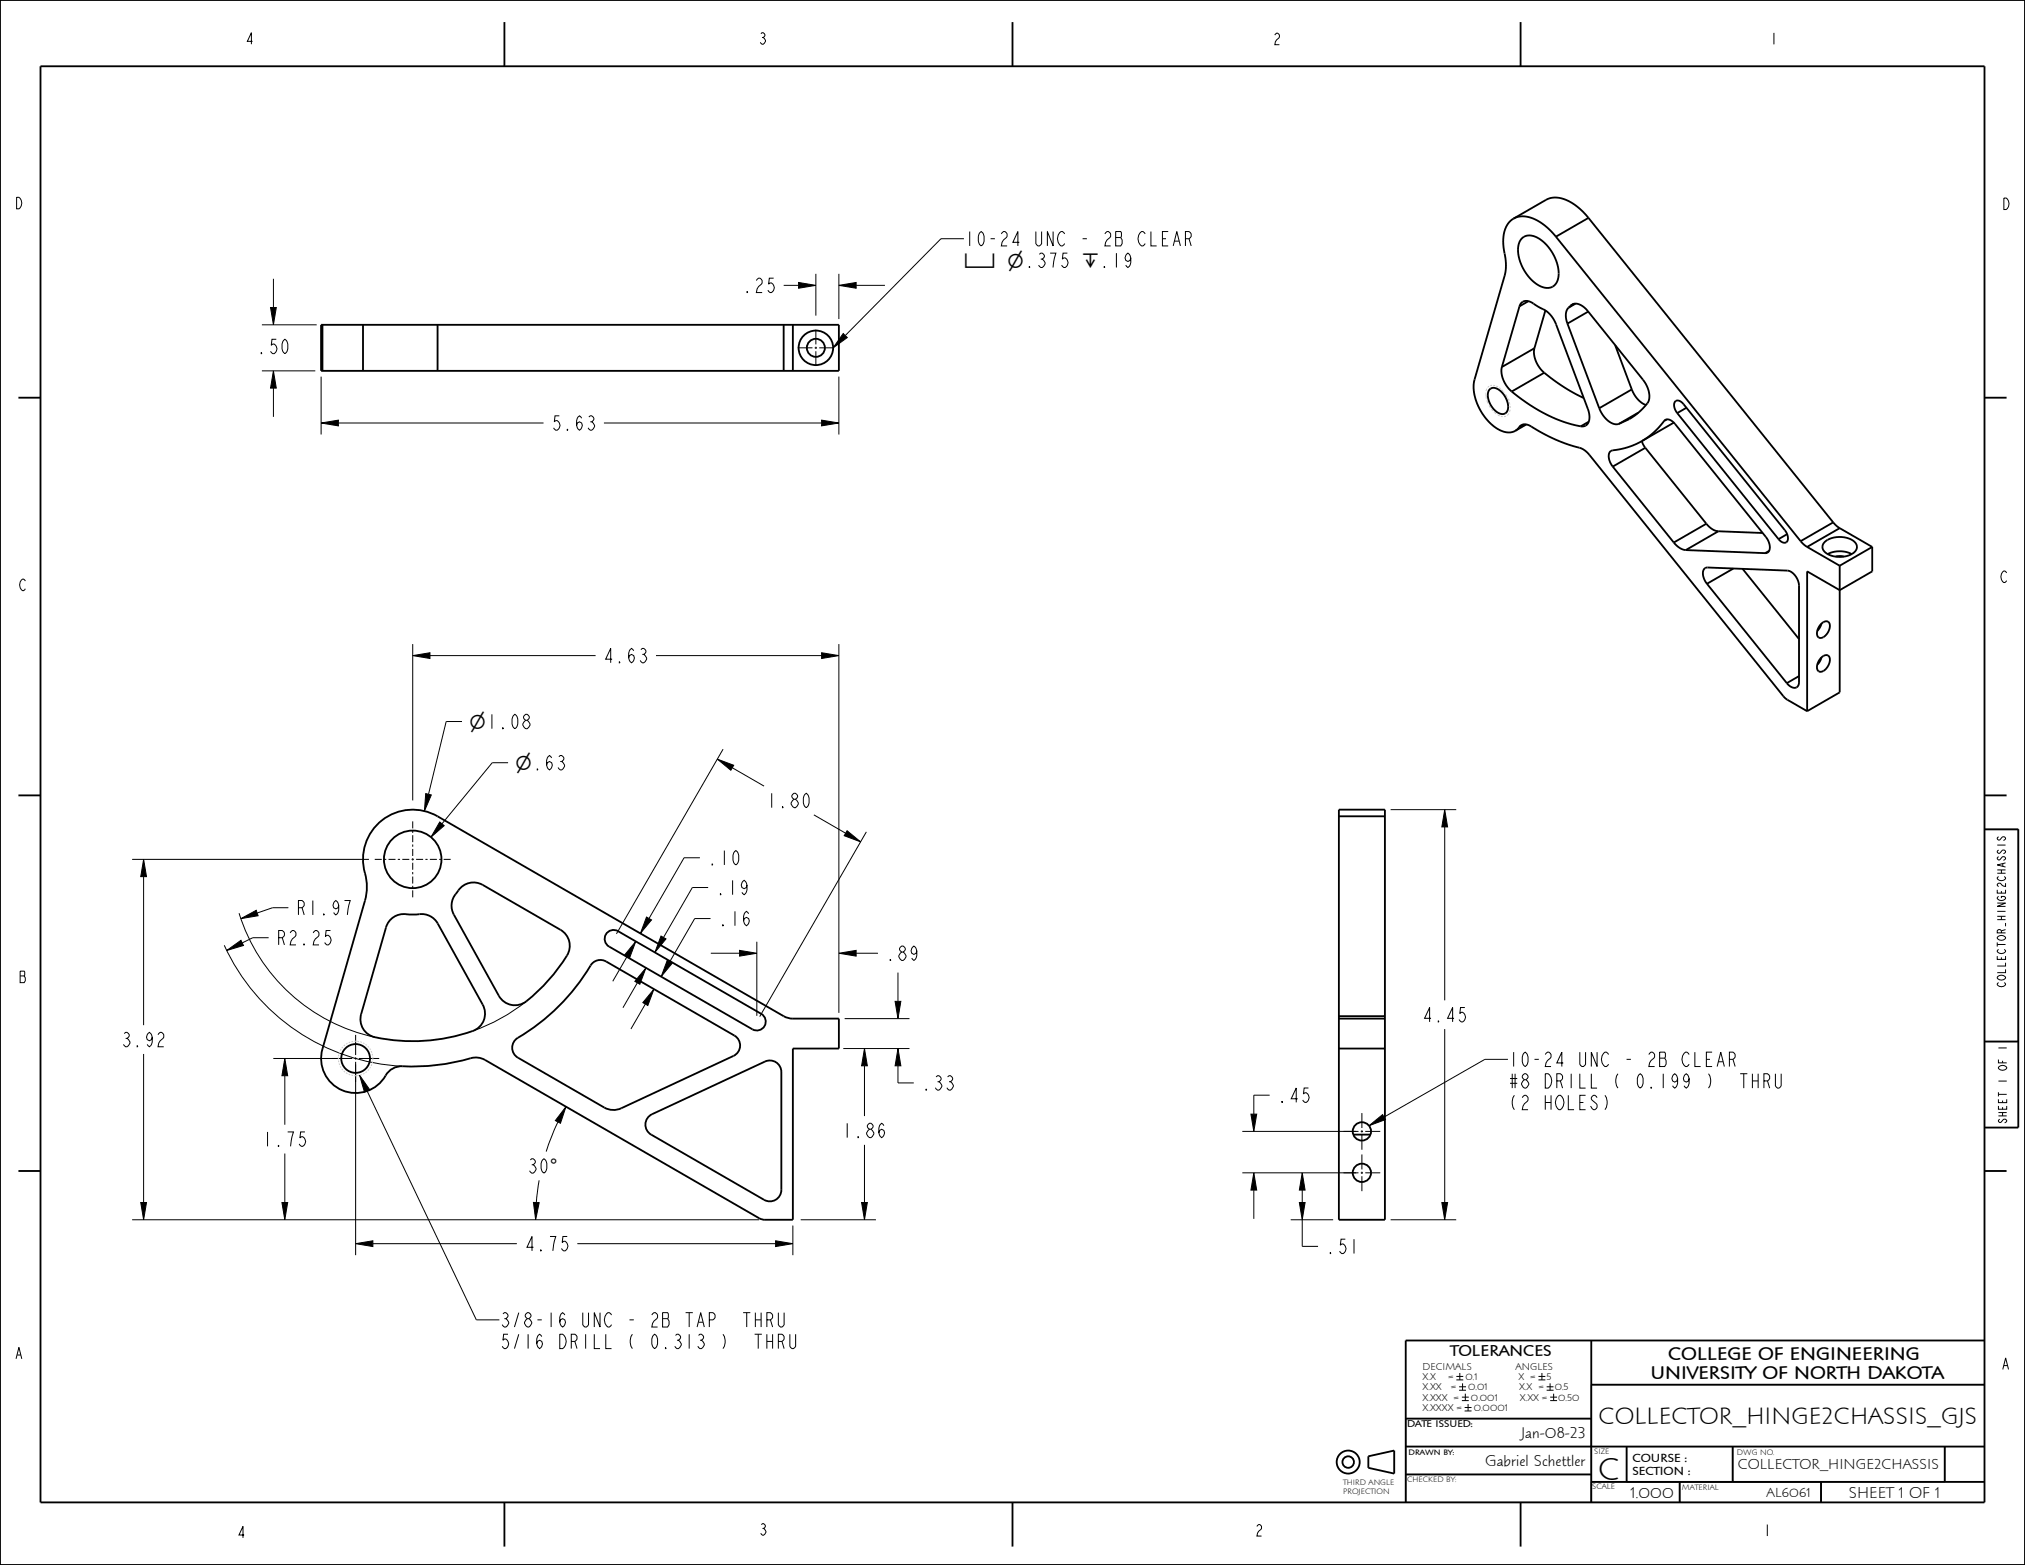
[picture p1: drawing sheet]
<svg xmlns="http://www.w3.org/2000/svg" width="559mm" height="432mm" viewBox="0 0 559 432" stroke-linecap="round" stroke-linejoin="round" font-family="sans-serif">
<g fill="none" stroke="#000" stroke-width=".28">
<path d="M75.5 76.9v8M216.3 78.7h4.1M220.4 77.9l4.7 .8-4.7 .8zM225.1 75.6v11.5M231.5 78.7l4.8-.8v1.6zM231.5 75.6v12.4M236.3 78.7h7.9M266 65.9h-6.3l-26.5 26.7M72.3 89.6h15.1M74.7 84.9h1.5l-.7 4.7zM232.7 92l1.1 1.1-3.9 2.9zM72.3 102.3h14.7"/>
<path d="M75.5 102.3l.7 4.8h-1.5zM75.5 107.1v7.9M88.6 116.7l4.8-.8v1.6zM88.6 103.9v16M93.4 116.7h56.6M166.7 116.7h60M226.7 115.9l4.8 .8-4.8 .8zM231.5 103.9v16M113.9 177.7v43.1M231.5 177.7v101.8M113.9 180.9l4.7-.8v1.6zM118.6 180.9h45.8"/>
<path d="M127.5 199.1h-4.4l-4.9 20.1M181 180.9h45.7M226.7 180.1l4.8 .8-4.8 .8zM117.5 219l1.5 .3-1.9 4.5zM140.2 210.4h-4.4l-13.8 16.9M197.9 209.4l4.6 1.7-.8 1.4zM199.5 206.7l-29.4 51M202.1 211.8l8.7 5.1M36.5 237.1h65.3M39.6 237.1l.8 4.8h-1.6zM103.4 237.1h1.9M106 237.1h.6"/>
<path d="M107.2 237.1h2M109.8 237.1h.6M111 237.1h2M113.6 237.1h.6M113.9 226.6v2M113.9 229.2v.6M113.9 230.4v2M113.9 233v.6M113.9 234.2v2M113.9 236.8v.6M113.9 238v2M114.8 237.1h2"/>
<path d="M117.4 237.1h.6M118.6 237.1h2M121.2 237.1h.6M121.3 226.8l1.3 1-3.7 3.2zM122.4 237.1h2M193.1 236.7h-4.3l-9.7 16.7M224.6 224.8l8.8 5.1M233.8 229.2l3.7 3.1-4.5-1.7zM239.1 229.5l-29.5 51M383.8 223.4h18M398.7 223.4l.8 4.8h-1.6zM398.7 228.2v47.8"/>
<path d="M547.6 228.8h9.3v58.6h-9.3zM39.6 241.9v41M66 252a50.2 50.2 0 0 0 37.5 34.2M66.5 253.5l4.2-2.3 .5 1.5zM74.1 258.7h-4.3l-3 1.5M79.6 250.4h-4.4l-4.2 1.5M113.9 240.6v.6M113.9 241.8v2M113.9 244.4v.6M113.9 245.6v2M175.4 259.7l-1.6 4.6-1.4-.8zM178.4 253l1.4 .8-3.1 3.7z"/>
<path d="M182.4 258.3l1.4 .8-3.1 3.7zM195.4 244.9h-4.3l-8 13.8M196.1 253.4h-4.4l-6.9 11.9M208.8 259.8v20.5M61.9 260.8a57.1 57.1 0 0 0 49.2 33.4M62.6 262.3l3.9-2.9 .7 1.5zM145.3 276.2a50.2 50.2 0 0 1-14.9 8.3M173.1 263.9l-4 6.8M175.9 271.2l-4 6.8M178.1 277l-4 6.9M178.3 267l-1.7 4.6-1.4-.8zM180.5 272.9l-1.7 4.5-1.4-.8z"/>
<path d="M184.1 264.9l1.4 .8-3.1 3.8zM196.1 263h8M204.1 262.2l4.7 .8-4.7 .8zM231.5 263l4.8-.8v1.6zM236.3 263h6M247 276.3h1.6l-.8 4.8zM247.8 268.4v7.9M39.6 290.8v41M75.4 292h21.1M78.6 292l.8 4.8h-1.6zM78.6 296.8v13.5M98.1 293.6v52.7"/>
<path d="M99.2 296.7l2.8 3.9-1.4 .7zM232.7 289.3h18.3M233.1 281.1h17.9M238.6 289.3l.7 4.8h-1.5zM238.6 294.1v13.8M247.8 289.3l.8 4.8h-1.6zM247.8 294.1v4.7h4.4M398.7 283.9v47.9M416.1 292.3h-6.3l-27.9 15.9M78.6 318.3v13.5M101.3 301l30.1 63.2h6.4M154 309.6l-1.6 3.5-1.7 4.6"/>
<path d="M156.2 305.3l-1.5 4.6-1.4-.7zM238.6 315.9v15.9M342.8 312.2h31.4M345.2 307.4h1.6l-.8 4.8zM350.4 302.2h-4.4v5.2M377.8 310.6l3.7-3.1 .8 1.4zM36.5 336.6h173M38.8 331.8h1.6l-.8 4.8zM77.8 331.8h1.6l-.8 4.8zM147.2 331.8h1.6l-1 4.8zM148.8 325.7l-.8 6.1M218.8 338.1v8.2"/>
<path d="M221 336.6h20.7M237.8 331.8h1.5l-.7 4.8zM342.8 323.6h31.4M346 323.6l.8 4.8h-1.6zM346 328.4v7.9M356.2 336.6h11.7M358.6 331.8h1.5l-.8 4.8zM359.3 323.6l.8 4.8h-1.5zM359.3 336.6v7.3h4.4M359.3 328.4v3.4M383.8 336.6h18M397.9 331.8h1.6l-.8 4.8z"/>
<path d="M98.1 343.1l4.8-.8v1.6zM102.9 343.1h39.7M159.3 343.1h54.7M214 342.3l4.8 .8-4.8 .8zM401.9 379.8h1.9M402.8 378.8v1.9M424.5 379.8h1.9M425.5 378.8v1.9M387.9 399.1h159.7v-17.1h-108.5v32.5M401.9 380.7h1.9M402.6 382.6h1.9M402.6 383.6h1.9"/>
<path d="M403.4 385.5h1.9M403.4 386.4h1.9M403.6 381.7v1.9M404.2 388.3h1.9M404.2 389.3h1.9M404.4 384.5v1.9M405.1 387.4v1.9M424.5 380.7h1.9M426.8 382.6h1.9M426.8 383.6h1.9M427.7 381.7v1.9M427.8 385.5h1.9"/>
<path d="M427.8 386.4h1.9M428.7 384.5v1.9M439.1 391.4h-51.2v23.1h114.6v-5.6M448.9 399.1v9.8M478.1 399.1v9.8M536.7 399.1v9.8h-97.6M387.9 406.8h51.2M463.5 408.9v5.6"/>
</g>
<g fill="#000">
<path d="M220.4 77.9l4.7 .8-4.7 .8zM231.5 78.7l4.8-.8v1.6zM74.7 84.9h1.5l-.7 4.7zM232.7 92l1.1 1.1-3.9 2.9zM75.5 102.3l.7 4.8h-1.5zM88.6 116.7l4.8-.8v1.6zM226.7 115.9l4.8 .8-4.8 .8zM113.9 180.9l4.7-.8v1.6zM226.7 180.1l4.8 .8-4.8 .8zM197.9 209.4l4.6 1.7-.8 1.4zM39.6 237.1l.8 4.8h-1.6zM117.5 219l1.5 .3-1.9 4.5z"/>
<path d="M121.3 226.8l1.3 1-3.7 3.2zM233.8 229.2l3.7 3.1-4.5-1.7zM398.7 223.4l.8 4.8h-1.6zM66.5 253.5l4.2-2.3 .5 1.5zM175.4 259.7l-1.6 4.6-1.4-.8zM178.4 253l1.4 .8-3.1 3.7zM62.6 262.3l3.9-2.9 .7 1.5zM178.3 267l-1.7 4.6-1.4-.8zM180.5 272.9l-1.7 4.5-1.4-.8zM182.4 258.3l1.4 .8-3.1 3.7zM184.1 264.9l1.4 .8-3.1 3.8zM204.1 262.2l4.7 .8-4.7 .8z"/>
<path d="M231.5 263l4.8-.8v1.6zM78.6 292l.8 4.8h-1.6zM99.2 296.7l2.8 3.9-1.4 .7zM238.6 289.3l.7 4.8h-1.5zM247.8 289.3l.8 4.8h-1.6zM247 276.3h1.6l-.8 4.8zM156.2 305.3l-1.5 4.6-1.4-.7zM345.2 307.4h1.6l-.8 4.8zM377.8 310.6l3.7-3.1 .8 1.4zM38.8 331.8h1.6l-.8 4.8zM77.8 331.8h1.6l-.8 4.8zM147.2 331.8h1.6l-1 4.8z"/>
<path d="M237.8 331.8h1.5l-.7 4.8zM346 323.6l.8 4.8h-1.6zM358.6 331.8h1.5l-.8 4.8zM359.3 323.6l.8 4.8h-1.5zM397.9 331.8h1.6l-.8 4.8zM98.1 343.1l4.8-.8v1.6zM214 342.3l4.8 .8-4.8 .8z"/>
</g>
<g fill="none" stroke="#000" stroke-width=".51">
<path d="M0 0h558.8v431.8h-558.8zM11.2 18.3h536.4v396.2h-536.4zM139.2 6.1v12.2M279.4 6.1v12.2M419.6 6.1v12.2M417.6 60.3a7.6 7.6 0 0 0-2.7 7.8 17 17 0 0 1 .3 8l-8.3 28.6a13.8 13.8 0 0 0 4.6 12.3 6 6 0 0 0 6.6 1.9M417.6 60.3a7.5 7.5 0 0 1 8 1.4l2.1 1.8 1.7 1.8M420 65.8a4.1 4.1 0 0 1 5.4 .6 11.2 11.2 0 0 1 4.4 11 3.4 3.4 0 0 1-5.4 1.2 11.5 11.5 0 0 1-5.3-11.4zM429.4 65.3l67.5 84M438.3 60.1a12.9 12.9 0 0 0-9.4-5.6l-2 .5-9.3 5.3M438.3 60.1l-8.9 5.2M438.3 60.1l67.6 84"/>
<path d="M88.6 89.6h142.9v12.7h-142.9zM89 89.6v12.7M100.2 89.6v12.7M120.7 89.6v12.7M216.2 89.6v12.7M218.8 89.6v12.7M419.3 84.5v-.1a2.08 2.08 0 0 1 3.5-.9l1.4 1a8.4 8.4 0 0 1 5.2 5l8.8 23.3a3.7 3.7 0 0 1-.5 4.5l-.6 .3h-.9M419.3 84.5l-4.9 16.8M421.8 83.1l-2.5 1.4M423.4 96.1a7.4 7.4 0 0 0 2.7 6.7M423.4 96.1l-9 5.2M426.4 85.7l-3 10.4"/>
<path d="M432.5 89.3l8.8 23.3M432.9 84.9a3.8 3.8 0 0 0-.4 4.4M433.4 84.4l-.5 .5M433.4 84.4l.4-.4a3.2 3.2 0 0 1 3.8 1.3l15.8 19.4a6 6 0 0 1 1.2 6.6l-1.8 2-1.8 1.5-1.4 .8-2.9 1.4M434.3 83.9l-.9 .5M434.7 83.8l-1.8 1.1M438.3 86l-5.8 3.3M445.7 95.2l4.6 12.2M5.1 109.7h6.1M414.4 101.3a7.4 7.4 0 0 0 2.8 6.7M417.2 108a42.5 42.5 0 0 0 19 9.6M419.2 117.9l.1-.2a2.24 2.24 0 0 1 3.2 0 51.2 51.2 0 0 0 14.3 6.2l1.8 1.6 53.6 66.7 .9 .8 5.6 3.2"/>
<path d="M419.2 117.9l-1.1 1M420.5 117.1l-1.3 .8M421.2 117.1l-3.1 1.8M426.1 102.8l5.5 4 5.4 3M426.1 102.8l-8.9 5.2M438.4 116.4l-2.2 1.2M441.3 112.6a6.3 6.3 0 0 0 4.9 4.5l.5-.1M450.3 107.4a7.2 7.2 0 0 0 3.9 4.3M450.3 107.4l-9 5.2M452 113.9l-5.3 3.1M459.2 116.2l.1-.1a1.56 1.56 0 0 1 2.4 .3l25.6 31.7a3.5 3.5 0 0 1 .7 4.1l-.9 .4M459.2 116.2l-2.8 3.1-3.3 2.4"/>
<path d="M460 115.7l-.8 .5M461.9 116.6l-8.8 5.1M462.8 114a2.65 2.65 0 0 1-.6-3.2 1.54 1.54 0 0 1 2.4 .7l27.9 34.8a2.65 2.65 0 0 1 .6 3.1 1.54 1.54 0 0 1-2.3-.6M462.8 114l28 34.8M465.4 112.5l-2.6 1.5M547.6 109.7h6.1M445 128.7l16.9 21M453.1 121.7l.9 1.9M453.1 121.7a22.3 22.3 0 0 1-8.5 2.7 2.59 2.59 0 0 0-.1 3.4l.5 .9M454 123.6l-9 5.1M454 123.6l16.9 20.9M461.9 149.7a5 5 0 0 0 3.3 2.1"/>
<path d="M465.2 151.8l21.9 .8M470.9 144.5a5 5 0 0 0 3.3 2.1M470.9 144.5l-9 5.2M474.2 146.6l12.2 .5M474.2 146.6l-9 5.2M478.3 156.9l-7.3 4.2M480.9 157l15.5 19.3M488.2 152l-1.1 .6M493.2 147.4l-2.4 1.4M496.9 149.3l1.8 1.6M498.7 150.9l9 5.2M505.9 144.1l1.8 1.6"/>
<path d="M505.9 144.1l-9 5.2M507.7 145.7l8.9 5.2M507.7 145.7l-9 5.2M507.7 156.1v34.9l-9 5.2M516.6 150.9v6.7l-8.9 5.2-9-5.2v38.6M516.6 150.9l-8.9 5.2M471 161.1a3.5 3.5 0 0 1-.7-4.1l.9-.4 22 .8a4.4 4.4 0 0 1 3.2 4.2v26.6a1.42 1.42 0 0 1-.8 1.5 1.42 1.42 0 0 1-1.7-.4l-.8-.8M471 161.1l22.1 27.4M496.4 186.5l-3.3 2M501.7 182.8l.1 .2M5.1 219.5h6.1M547.6 219.5h6.1"/>
<path d="M104.5 227.1a13.7 13.7 0 0 1 16.2-1.9l96 55.4 2.1 .5h12.7v8.2h-12.7v47.3h-7.7l-1.6-.5-75.7-43.6a5.8 5.8 0 0 0-5.2-.2 59.4 59.4 0 0 1-18.2 1.9 5.7 5.7 0 0 0-4.6 3.5 9.5 9.5 0 0 1-11.9 2.9 9.5 9.5 0 0 1-4.9-11.2l11.7-40.9a14.9 14.9 0 0 0-.3-8.8 13.7 13.7 0 0 1 4.1-12.6zM369.5 223.4h12.7v113.2h-12.7zM369.5 225.2h12.7M547.6 228.8h9.3v82.3h-9.3M107.7 253.8a5.8 5.8 0 0 1 5.6-1.5 12.7 12.7 0 0 1 5.4 .5 5.1 5.1 0 0 1 2.1 2l12.4 22.4a5.1 5.1 0 0 1-2.8 7.3 48.5 48.5 0 0 1-28 1.3 5.1 5.1 0 0 1-2.7-6l6.8-23.9zM127 245a5.1 5.1 0 0 1 6.2-.8l21.5 12.4a5.3 5.3 0 0 1 1.1 8.1 45.2 45.2 0 0 1-11.6 12.2 5.1 5.1 0 0 1-6.5-2.2l-12.5-22.3a5.6 5.6 0 0 1 1.3-6.7zM167.5 257.4a2.46 2.46 0 0 1 3-.5l39.6 22.8a2.46 2.46 0 0 1 .9 3.4 2.46 2.46 0 0 1-3.4 .9l-39.5-22.8a2.46 2.46 0 0 1-.6-3.8zM142.5 286.7a59 59 0 0 0 20.8-20.8 3.2 3.2 0 0 1 4-.6l35.3 20.4a3.2 3.2 0 0 1-.2 5.6l-31 14.5-2 .5-1.4-.2-1.3-.5-23.8-13.8a3.2 3.2 0 0 1-.4-5.1zM369.5 289.3h12.7M369.5 281.1h12.7M369.5 280.4h12.7M547.6 287.4h9.3"/>
<path d="M179 308.1l.9-.7 31.2-14.5a3.2 3.2 0 0 1 4.5 2.9v32.5a3.2 3.2 0 0 1-4.7 2.7l-31.2-17.9a3.2 3.2 0 0 1-.7-5zM373.5 313.1h4.7M5.1 323.1h6.1M547.6 323.1h6.1M439.1 369.9v44.6M547.6 369.9h-159.7v44.6M387.9 399.1h159.7M387.9 391.4h51.2M439.1 382h108.5M448.9 399.1v9.8M478.1 399.1v9.8M536.7 399.1v9.8"/>
<path d="M139.2 414.5v12.2M279.4 414.5v12.2M377.6 401.8l7.1-1.6v6.4l-7.1-1.6zM387.9 406.8h51.2M419.6 414.5v12.2M439.1 408.9h108.5M463.5 408.9v5.6M502.5 408.9v5.6"/>
<circle cx="113.9" cy="237.1" r="7.9"/>
<circle cx="372" cy="403.4" r="3.2"/>
<circle cx="372" cy="403.4" r="1.59"/>
</g>
<!-- layer: 02___PRT_ALL_AXES -->
<g fill="none" stroke="#000" stroke-width=".28">
<path d="M220.1 96h4.1M224.8 96h.6M225.1 90.9v4.1M225.1 95.7v.6M225.1 96.9v4.1M226.1 96h4.1M91.6 292h5.6M97.8 292h.6M98.1 285.5v5.6M98.1 291.7v.7M98.1 293v5.6M99.1 292h5.5"/>
<path d="M370.7 312.2h4.2M375.5 312.2h.6M375.8 307.1v4.1M375.8 311.9v.6M375.8 313.1v4.1M375.8 318.5v4.2M376.7 312.2h4.2M370.7 323.6h4.2M375.5 323.6h.6M375.8 323.3v.6M375.8 324.5v4.2M376.7 323.6h4.2"/>
</g>
<path d="M102.9 292a4.8 4.8 0 0 0-6.9-4.2 4.8 4.8 0 0 0-.7 8.1 4.8 4.8 0 0 0 7.5-3l.1-.9" fill="none" stroke="#ccc" stroke-width=".28" stroke-dasharray=".5 .3" stroke-linecap="butt"/>
<g fill="none" stroke="#000" stroke-width=".51">
<path d="M411.1 107.5a2.27 2.27 0 0 1 3.2 .6 4.8 4.8 0 0 1 1.4 5.7 2.08 2.08 0 0 1-3-.4 4.8 4.8 0 0 1-1.6-5.9zM503.5 149.6a6.6 6.6 0 0 1 8.6 .3 2.2 2.2 0 0 1-1.6 3.2 6.7 6.7 0 0 1-7.3-1.2l-.3-1.2zM504.4 152.9a7.5 7.5 0 0 1 6.6 0M506.6 153.6l1.1-.2 1.1 .2M502.6 172.1l-.4 1.1-.7 .9M502.7 172l.7-.5a1.15 1.15 0 0 1 1.4 .3 1.15 1.15 0 0 1 .1 1.4 3.2 3.2 0 0 1-2.6 2.8 1.4 1.4 0 0 1-.8-2.1l.5-1zM502.6 181.4l-.4 1.1-.7 .9M502.7 181.4l.7-.5a1.15 1.15 0 0 1 1.4 .2 1.15 1.15 0 0 1 .1 1.4 3.2 3.2 0 0 1-2.6 2.9 1.4 1.4 0 0 1-.8-2.2l.5-1z"/>
<circle cx="225.1" cy="96" r="4.8"/>
<circle cx="225.1" cy="96" r="2.49"/>
<circle cx="98.1" cy="292" r="4"/>
<circle cx="375.8" cy="312.2" r="2.53"/>
<circle cx="375.8" cy="323.6" r="2.53"/>
</g>
<g fill="none" stroke="#ccc" stroke-width=".28">
<path d="M410 108.7h.1M410 108.8h.1M410 108.6h.1M410 108.8v.1M410 108.5v.1M410 108.5h.1M410 108.9h.1M410 108.4v.1M410 108.9v.1M410 109h.1M410 109v.1M410 108.4h.1"/>
<path d="M410 109.1h.1M410 108.3v.1M410 108.3h.1M410 109.3h.1M410.1 109.4l.1 .6M410.1 107.9h.1M410.1 107.8v.1M410.1 107.8h.1M410.3 107.3l-.2 .5M410.3 110.4h.1M410.3 107.2v.1M410.3 110.5l.3 .8"/>
<path d="M410.3 107.2h.1M410.7 106.7l-.2 .2M410.7 106.7h.1M410.8 106.7h-.1M410.9 111.8h.1M410.9 111.9h.1M410.9 106.6l-.1 .1M411 112l.3 .5M411.2 106.4h.1M411.6 112.9h.1M411.6 112.9l.4 .5M411.7 106.3l-.5 .1"/>
<path d="M412.1 106.3l.5 .1M412.3 113.7h.1M412.4 113.8h.1M412.4 113.8l.5 .4M412.6 106.4h.1M412.9 106.5l.4 .2M413.2 114.4h.1M413.3 114.5h.1M413.3 106.7h.1M413.3 106.7l.1 .1M413.4 114.5l.4 .3M413.7 107l.3 .2"/>
<path d="M414 107.2h.1M414 107.2l.1 .1M414.2 114.9l.5 .1M414.4 107.5l.3 .4M414.8 107.9h.1M414.8 107.9v.1M414.8 108h.1M414.9 108h.1M414.9 108.1h.1M415 108.1h.1M415 108.2h.1M415 115h.1"/>
<path d="M415.1 108.2v.1M415.1 108.3h.1M415.4 108.8l.5 .7M415.6 114.8l-.6 .2M415.6 114.8h.1M415.9 114.7h.1M415.9 109.5v.1M415.9 114.6v.1M415.9 109.6h.1M416 109.6h.1M416.1 109.9v.1M416.1 110l.2 .4"/>
<path d="M416.2 114.4l-.2 .2M416.2 114.4h.1M416.3 110.4h.1M416.3 110.4v.1M416.3 110.5h.1M416.4 110.5h.1M416.4 114.1l-.2 .3M416.5 110.9h.1M416.5 110.9l.1 .6M416.6 111.5h.1M416.6 111.6h.1M416.6 113.4v.3"/>
<path d="M416.6 113.4h.1M416.7 112v.1M416.7 113l-.1 .4M416.7 112.1h.1M416.7 113h.1M416.7 112.1v.3M416.7 112.4v.1M416.7 112.5v.1"/>
</g>
<text font-size="8.8" x="441" y="408.2">C</text>
<text font-size="6.6" x="441.1" y="392.9">COLLECTOR_HINGE2CHASSIS_GJS</text>
<g font-size="5.5">
<text x="266" y="73.8">⌴ ⌀.375 ↧.19</text>
<text x="266" y="73.8">⌴ ⌀</text>
<text x="298.5" y="73.8">↧</text>
<text x="129.5" y="201.1">⌀1.08</text>
<text x="129.5" y="201.1">⌀</text>
<text x="142.2" y="212.4">⌀.63</text>
<text x="142.2" y="212.4">⌀</text>
<text x="151.7" y="323.7">°</text>
</g>
<g font-size="5.2">
<text x="266" y="67.9">10-24 UNC - 2B CLEAR</text>
<text x="204.8" y="80.7">.25</text>
<text x="70.7" y="97.6">.50</text>
<text x="152" y="118.7">5.63</text>
<text x="166.3" y="182.9">4.63</text>
<text x="211.4" y="222.8">1.80</text>
<text x="195.1" y="238.6">.10</text>
<text x="197.4" y="246.9">.19</text>
<text x="81.6" y="252.4">R1.97</text>
<text x="198.1" y="255.4">.16</text>
<text x="76.1" y="260.7">R2.25</text>
<text x="244.3" y="265">.89</text>
<text x="392.3" y="282">4.45</text>
<text x="33.3" y="288.8">3.92</text>
<text x="416.1" y="294.3">10-24</text>
<text x="435.2" y="294.3">UNC - 2B CLEAR</text>
<text x="254.1" y="300.8">.33</text>
<text x="352.3" y="304.2">.45</text>
<text x="416.1" y="300.2">#8 DRILL (</text>
<text x="451" y="300.2">0.199 )</text>
<text x="479.6" y="300.2">THRU</text>
<text x="416.1" y="306.2">(2 HOLES)</text>
<text x="72.2" y="316.3">1.75</text>
<text x="232.2" y="313.9">1.86</text>
<text x="145.3" y="323.7">30°</text>
<text x="144.6" y="345.1">4.75</text>
<text x="365.7" y="345.9">.51</text>
<text x="137.8" y="366.1">3/8-16</text>
<text x="160" y="366.1">UNC - 2B TAP</text>
<text x="204.5" y="366.1">THRU</text>
<text x="137.8" y="372.1">5/16 DRILL (</text>
<text x="179.1" y="372.1">0.313 )</text>
<text x="207.6" y="372.1">THRU</text>
<text x="460.3" y="375.2">COLLEGE OF ENGINEERING</text>
<text x="455.4" y="380.6">UNIVERSITY OF NORTH DAKOTA</text>
</g>
<g font-size="4.4">
<text x="400.2" y="374.2">TOLERANCES</text>
<text x="419.7" y="396.8">Jan-08-23</text>
<text x="409.8" y="404.5">Gabriel Schettler</text>
<text x="449.9" y="413.2">1.000</text>
<text x="510.2" y="413.2">SHEET 1 OF 1</text>
</g>
<g font-size="4.1">
<text x="67.6" y="12.2">4</text>
<text x="209.2" y="12.2">3</text>
<text x="351.1" y="12.3">2</text>
<text x="488.2" y="12.2">1</text>
<text x="3.9" y="57.6">D</text>
<text x="552.3" y="57.8">D</text>
<text x="551.8" y="160.7">C</text>
<text x="5.1" y="163">C</text>
<text x="5.1" y="271.1">B</text>
<text x="3.9" y="374.9">A</text>
<text x="552.2" y="377.8">A</text>
<text x="65.3" y="424.3">4</text>
<text x="209.3" y="423.6">3</text>
<text x="346.2" y="423.8">2</text>
<text x="486.4" y="423.8">1</text>
</g>
<text font-size="4" x="479.6" y="405.4">COLLECTOR_HINGE2CHASSIS</text>
<text font-size="3.7" x="487.5" y="413">AL6061</text>
<g font-size="3.3">
<text x="450.4" y="403.4">COURSE :</text>
<text x="450.4" y="406.9">SECTION :</text>
</g>
<g font-size="3">
<text x="553.4" y="271.4" transform="rotate(-90 553.4 271.4)">COLLECTOR_HINGE2CHASSIS</text>
<text x="553.8" y="310.2" transform="rotate(-90 553.8 310.2)">SHEET 1 OF 1</text>
</g>
<g font-size="2.8">
<text x="392.6" y="377.9">DECIMALS</text>
<text x="418.2" y="377.9">ANGLES</text>
<text x="392.6" y="380.7">X.X</text>
<text x="392.6" y="383.6">X.XX</text>
<text x="399.7" y="380.7">=</text>
<text x="400.5" y="383.6">=</text>
<text x="404.4" y="380.7">0.1</text>
<text x="405.2" y="383.6">0.01</text>
<text x="419" y="380.7">X =</text>
<text x="419.2" y="383.6">X.X =</text>
<text x="426.8" y="380.7">5</text>
<text x="429" y="383.6">0.5</text>
<text x="392.6" y="386.4">X.XXX =</text>
<text x="392.6" y="389.3">X.XXXX =</text>
<text x="405.9" y="386.4">0.001</text>
<text x="406.7" y="389.3">0.0001</text>
<text x="419.4" y="386.4">X.XX =</text>
<text x="430" y="386.4">0.50</text>
<text x="388.3" y="393.7">DATE ISSUED:</text>
</g>
<g font-size="2.2">
<text x="388.7" y="401.4">DRAWN BY:</text>
<text x="439.9" y="401.3">SIZE</text>
<text x="479.3" y="401.5">DWG NO.</text>
<text x="370.6" y="409.8">THIRD ANGLE</text>
<text x="370.6" y="412.1">PROJECTION</text>
<text x="388.3" y="408.9">CHECKED BY:</text>
<text x="439.4" y="410.9">SCALE</text>
<text x="464.1" y="411.1">MATERIAL</text>
</g>
</svg>
